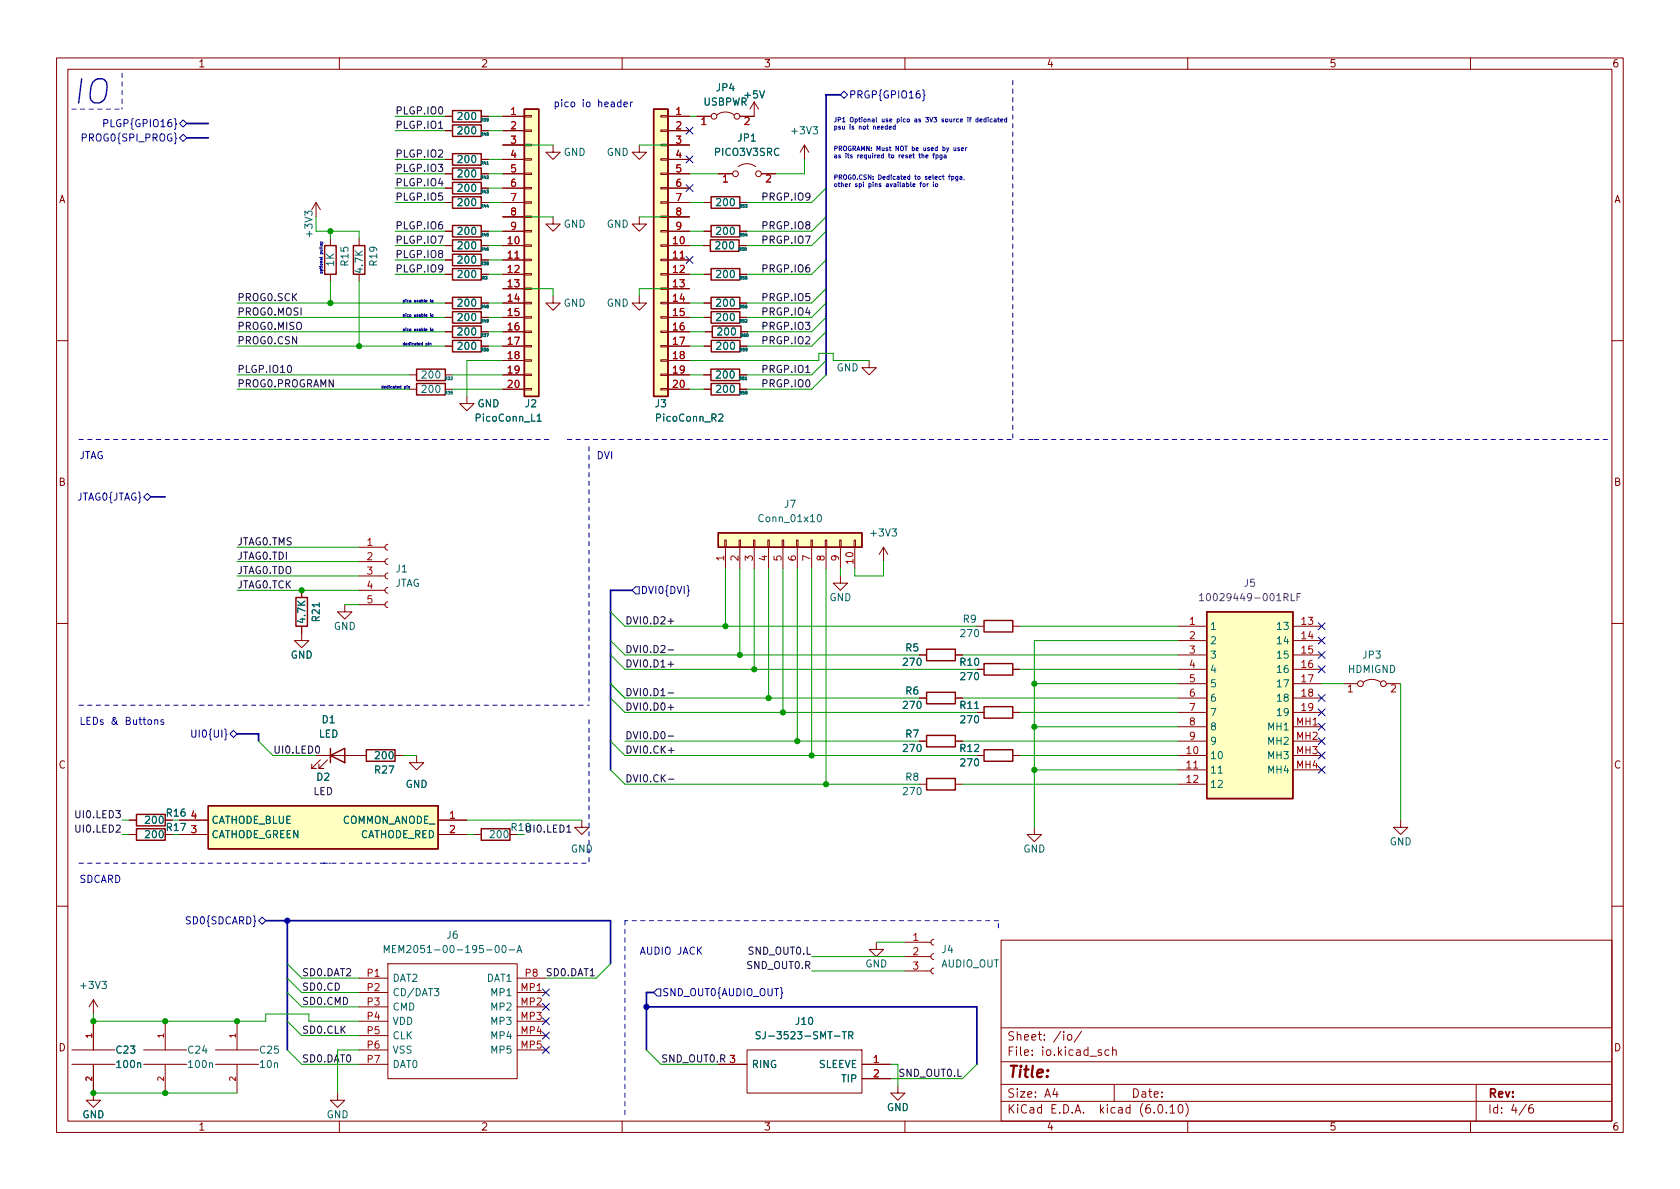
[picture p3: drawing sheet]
<svg xmlns="http://www.w3.org/2000/svg" width="297mm" height="210mm" viewBox="0 0 297 210" stroke-linecap="round" stroke-linejoin="round" font-family="sans-serif">
<g fill="none" stroke="#840000" stroke-width=".18">
<path d="M10 10.2h277v190.1h-277zM12 12.2h273v186.1h-273zM60 10.2v2M110 10.2v2M133.3 18l-.7 1.3M133.3 18v2.6h-2.5M133.3 18l.8 1.3M160 10.2v2M210 10.2v2M260 10.2v2M55.9 35.8l-.8 1.3M55.9 35.8v2.5"/>
<path d="M55.9 35.8l.7 1.3M78.7 35.8h1.3M78.7 23.1h1.3M78.7 20.6h1.3M78.7 28.2h1.3M78.7 30.7h1.3M78.7 33.3h1.3M85.1 35.8h1.3M85.1 23.1h1.3M85.1 20.6h1.3M85.1 28.2h1.3M85.1 30.7h1.3"/>
<path d="M85.1 33.3h1.3M88.9 35.8h3.8M88.9 23.1h3.8M88.9 20.6h3.8M88.9 25.6h3.8M88.9 28.2h3.8M88.9 30.7h3.8M88.9 33.3h3.8M88.9 38.3h3.8M92.7 38.2h1.3v.3h-1.3zM92.7 35.7h1.3v.2h-1.3zM92.7 33.1h1.3v.3h-1.3z"/>
<path d="M92.7 30.6h1.3v.3h-1.3zM92.7 28.1h1.3v.2h-1.3zM92.7 25.5h1.3v.3h-1.3zM92.7 23h1.3v.2h-1.3zM92.7 20.4h1.3v.3h-1.3zM97.8 25.6v1.3h1.3l-1.3 1.3-1.3-1.3h1.3M97.8 38.3v1.3h1.3l-1.3 1.3-1.3-1.3h1.3M113 25.6v1.3h-1.2l1.2 1.3 1.3-1.3h-1.3M113 38.3v1.3h-1.2l1.2 1.3 1.3-1.3h-1.3M116.8 38.2h1.3v.3h-1.3zM116.8 35.7h1.3v.2h-1.3zM116.8 33.1h1.3v.3h-1.3z"/>
<path d="M116.8 30.6h1.3v.3h-1.3zM116.8 28.1h1.3v.2h-1.3zM116.8 25.5h1.3v.3h-1.3zM116.8 23h1.3v.2h-1.3zM116.8 20.4h1.3v.3h-1.3zM118.1 35.8h3.8M118.1 23.1h3.8M118.1 20.6h3.8M118.1 25.6h3.8M118.1 28.2h3.8M118.1 30.7h3.8M118.1 33.3h3.8"/>
<path d="M118.1 38.3h3.8M123.2 20.6h2.5M124.5 35.8h1.2M126.7 20.3a2.54 2.54 0 0 1 3.1 0M127 30.7h2.5M130.6 29.5a2.54 2.54 0 0 1 3 0M130.8 35.8h1.3M134.6 30.7h2.6M142.2 25.6l-.7 1.3M142.2 25.6v2.6M142.2 25.6l.8 1.3M58.4 42.2v1.2"/>
<path d="M58.4 48.5v1.3M63.5 42.2v1.2M63.5 48.5v1.3M78.7 48.5h1.3M78.7 40.9h1.3M78.7 43.4h1.3M78.7 46h1.3M78.7 53.6h1.3M78.7 56.1h1.3M78.7 58.7h1.3M85.1 48.5h1.3M85.1 40.9h1.3"/>
<path d="M85.1 43.4h1.3M85.1 46h1.3M85.1 53.6h1.3M85.1 56.1h1.3M85.1 58.7h1.3M88.9 48.5h3.8M88.9 40.9h3.8M88.9 43.4h3.8M88.9 46h3.8M88.9 51h3.8M88.9 53.6h3.8M88.9 56.1h3.8"/>
<path d="M88.9 58.7h3.8M92.7 58.5h1.3v.3h-1.3zM92.7 56h1.3v.3h-1.3zM92.7 53.5h1.3v.2h-1.3zM92.7 50.9h1.3v.3h-1.3zM92.7 48.4h1.3v.2h-1.3zM92.7 45.8h1.3v.3h-1.3zM92.7 43.3h1.3v.3h-1.3zM92.7 40.8h1.3v.2h-1.3zM97.8 52.3v1.3h1.3l-1.3 1.3-1.3-1.3h1.3M113 52.3v1.3h-1.2l1.2 1.3 1.3-1.3h-1.3M116.8 58.5h1.3v.3h-1.3z"/>
<path d="M116.8 56h1.3v.3h-1.3zM116.8 53.5h1.3v.2h-1.3zM116.8 50.9h1.3v.3h-1.3zM116.8 48.4h1.3v.2h-1.3zM116.8 45.8h1.3v.3h-1.3zM116.8 43.3h1.3v.3h-1.3zM116.8 40.8h1.3v.2h-1.3zM118.1 48.5h3.8M118.1 40.9h3.8M118.1 43.4h3.8M118.1 46h3.8M118.1 51h3.8"/>
<path d="M118.1 53.6h3.8M118.1 56.1h3.8M118.1 58.7h3.8M124.3 43.4h1.3M124.5 48.5h1.2M124.5 40.9h1.2M124.5 53.6h1.2M124.5 56.1h1.2M124.7 58.7h1.2M130.7 43.4h1.2M130.8 48.5h1.3M130.8 40.9h1.3"/>
<path d="M130.8 53.6h1.3M130.8 56.1h1.3M131 58.7h1.3M10 60.2h2M72.4 68.8h1.3M72.4 66.3h1.3M78.7 68.8h1.3M78.7 66.3h1.3M78.7 61.2h1.3M82.5 70.1v1.3h1.3l-1.3 1.2-1.2-1.2h1.2M85.1 61.2h1.3M88.9 68.8h3.8"/>
<path d="M88.9 66.3h3.8M88.9 61.2h3.8M88.9 63.7h3.8M92.7 68.7h1.3v.3h-1.3zM92.7 66.2h1.3v.2h-1.3zM92.7 63.6h1.3v.3h-1.3zM92.7 61.1h1.3v.2h-1.3zM116.8 68.7h1.3v.3h-1.3zM116.8 66.2h1.3v.2h-1.3zM116.8 63.6h1.3v.3h-1.3zM116.8 61.1h1.3v.2h-1.3zM118.1 68.8h3.8"/>
<path d="M118.1 66.3h3.8M118.1 61.2h3.8M118.1 63.7h3.8M124.4 66.3h1.3M124.5 68.8h1.2M124.5 61.2h1.3M130.8 66.3h1.2M130.8 68.8h1.3M130.8 61.2h1.3M153.7 63.7v1.3h-1.3l1.3 1.3 1.2-1.3h-1.2M285 60.2h2M63.5 99.3h4.6"/>
<path d="M63.5 96.8h4.6M68.6 98.8l-.4 .1-.1 .4 .1 .4 .4 .1M68.6 96.3l-.4 .1-.1 .4 .1 .3 .4 .2M128.1 95.5h.3v1.3h-.3zM128.3 96.8v3.8M130.7 95.5h.2v1.3h-.2zM130.8 96.8v3.8M133.2 95.5h.3v1.3h-.3zM133.3 96.8v3.8M135.8 95.5h.2v1.3h-.2zM135.9 96.8v3.8M138.3 95.5h.3v1.3h-.3z"/>
<path d="M138.4 96.8v3.8M140.8 95.5h.3v1.3h-.3zM141 96.8v3.8M143.4 95.5h.2v1.3h-.2zM143.5 96.8v3.8M145.9 95.5h.3v1.3h-.3zM146 96.8v3.8M148.5 95.5h.2v1.3h-.2zM148.6 96.8v3.8M151 95.5h.3v1.3h-.3zM151.1 96.8v3.8M156.2 96.8l-.8 1.2"/>
<path d="M156.2 96.8v2.5M156.2 96.8l.8 1.2M10 110.2h2M53.3 110.7v2.6h-1.2l1.2 1.2 1.3-1.2h-1.3M53.3 104.4v1.3M61 106.9v1.3h-1.3l1.3 1.3 1.2-1.3h-1.2M63.5 106.9h4.6M63.5 104.4h4.6M63.5 101.8h4.6M68.6 106.4l-.4 .2-.1 .3 .1 .4 .4 .1M68.6 103.9l-.4 .1-.1 .4 .1 .3 .4 .2M68.6 101.3l-.4 .2-.1 .3 .1 .4 .4 .2"/>
<path d="M148.6 101.8v1.3h1.3l-1.3 1.3-1.3-1.3h1.3M162.6 115.8h1.2M168.9 115.8h1.3M172.7 110.7h1.3M172.7 118.4h1.3M179.1 110.7h1.2M179.1 118.4h1.2M208.3 110.7h5.1M208.3 113.3h5.1M208.3 115.8h5.1M208.3 118.4h5.1M228.6 110.7h5.1"/>
<path d="M228.6 113.3h5.1M228.6 115.8h5.1M228.6 118.4h5.1M285 110.2h2M55.9 133.6h8.9M56.6 134.4l-1.5 1.5h.8h-.8v-.8M57.9 134.4l-1.5 1.5h.7h-.7v-.8M69.8 133.6h1.3M73.7 133.6v1.3h1.2l-1.2 1.2-1.3-1.2h1.3M162.6 138.7h1.2M162.6 123.4h1.2M162.6 131.1h1.2"/>
<path d="M168.9 138.7h1.3M168.9 123.4h1.3M168.9 131.1h1.3M172.7 133.6h1.3M172.7 126h1.3M179.1 133.6h1.2M179.1 126h1.2M208.3 133.6h5.1M208.3 136.1h5.1M208.3 138.7h5.1M208.3 120.9h5.1M208.3 123.4h5.1"/>
<path d="M208.3 126h5.1M208.3 128.5h5.1M208.3 131.1h5.1M228.6 133.6h5.1M228.6 136.1h5.1M228.6 120.9h5.1M228.6 123.4h5.1M228.6 126h5.1M228.6 128.5h5.1M228.6 131.1h5.1M237.5 120.9h2.5M241 120.6a2.54 2.54 0 0 1 3.1 0"/>
<path d="M245.1 120.9h2.5M22.9 147.6h1.2M22.9 145h1.2M29.2 147.6h1.3M31.7 147.6h5.1M31.7 145h5.1M77.5 147.6h5M77.5 145h5M83.8 147.6h1.3M102.9 145v1.3h1.2l-1.2 1.3-1.3-1.3h1.3M182.9 146.3v1.3h1.2l-1.2 1.2-1.3-1.2h1.3M247.6 145v1.3h1.3l-1.3 1.3-1.2-1.3h1.2"/>
<path d="M10 160.2h2M16.5 176.8l-.8 1.2M16.5 176.8v2.5M16.5 176.8l.8 1.2M63.5 175.5h5.1M63.5 178h5.1M63.5 173h5.1M68.6 170.4h22.8v20.3h-22.8zM91.4 175.5h5.1M91.4 178h5.1M91.4 173h5.1M154.9 166.6v1.3h1.3l-1.3 1.3-1.2-1.3h1.2"/>
<path d="M160 171.7h4.6M160 169.2h4.6M160 166.6h4.6M165.1 171.2l-.4 .1-.1 .4 .1 .4 .4 .1M165.1 168.7l-.4 .1-.1 .4 .1 .3 .4 .2M165.1 166.1l-.4 .2-.1 .3 .1 .4 .4 .1M177 166.3h108v32h-108zM285 160.2h2M12.7 188.2h7.6M12.7 185.7h7.6M16.5 188.2v6.4h1.3l-1.3 1.2-1.3-1.2h1.3M16.5 180.6v5.1"/>
<path d="M25.4 188.2h7.6M25.4 185.7h7.6M29.2 180.6v5.1M29.2 188.2v5.1M38.1 188.2h7.6M38.1 185.7h7.6M41.9 180.6v5.1M41.9 188.2v5.1M59.7 193.3v1.3h1.3l-1.3 1.2-1.3-1.2h1.3M60 198.3v2M63.5 188.2h5.1M63.5 185.7h5.1"/>
<path d="M63.5 180.6h5.1M63.5 183.1h5.1M91.4 185.7h5.1M91.4 180.6h5.1M91.4 183.1h5.1M110 198.3v2M127 188.2h5.1M132.1 185.7h20.3v7.6h-20.3zM152.4 188.2h5.1M152.4 190.7h5.1M158.7 192v1.3h1.3l-1.3 1.3-1.2-1.3h1.2M160 198.3v2"/>
<path d="M177 194.8h108M177 191.8h108M177 187.8h108M177 181.8h108M186.5 192.5l-.4 1h1M186.9 193v1M188.8 183.1l.2-.2 .4 .2 .1 .5-.1 .3h-.4l-.2-.1zM191.2 182.4l-1.3 1.9M194.7 185.7l-.3-.1-.3 .2 .1 .3 .5 .1v.4h-.6M196.1 185.7l-.5-.1-.2 .3v.4l.1 .3h.6M196.7 185.8l.2-.2 .4 .1 .1 .9M196.7 185.1v1.5"/>
<path d="M197 191.8v3M204.9 195.4l.2-.1a.81 .81 0 0 1 .6 .7 .81 .81 0 0 1-.3 .8h-.2a.81 .81 0 0 1-.6-.6 .81 .81 0 0 1 .3-.8zM206.2 196.7v.1M206.9 195.8l.4-.5v1.5M206.9 196.8h.8M208.5 195.4l.1-.1a.81 .81 0 0 1 .6 .7 .81 .81 0 0 1-.3 .8h-.1a.81 .81 0 0 1-.6-.6 .81 .81 0 0 1 .3-.8zM209.6 195.1a1.72 1.72 0 0 1 0 2.3M210 198.3v2M260 198.3v2M261 191.8v6.5M269.9 195.3l-1.3 1.9M271 195.3a.6 .6 0 0 0-.7 .7v.5l.1 .3h.5l.2-.1 .1-.5-.2-.2-.4-.1-.3 .3"/>
<circle cx="126.2" cy="20.6" r=".51"/>
<circle cx="130" cy="30.7" r=".51"/>
<circle cx="130.3" cy="20.6" r=".51"/>
<circle cx="134.1" cy="30.7" r=".51"/>
<circle cx="240.5" cy="120.9" r=".51"/>
<circle cx="244.6" cy="120.9" r=".51"/>
</g>
<g fill="none" stroke="#840000" stroke-width=".25">
<path d="M80 19.6h5.1v2h-5.1zM92.7 19.3h2.5v50.8h-2.5zM115.6 19.3h2.5v50.8h-2.5zM80 22.1h5.1v2h-5.1zM80 39.9h5.1v2h-5.1zM80 34.8h5.1v2h-5.1zM80 27.2h5.1v2h-5.1zM80 32.3h5.1v2h-5.1zM80 29.7h5.1v2h-5.1zM125.7 34.8h5.1v2h-5.1zM125.7 39.9h5.1v2h-5.1zM57.4 43.4h2v5.1h-2z"/>
<path d="M62.5 43.4h2v5.1h-2zM80 47.5h5.1v2h-5.1zM80 52.6h5.1v2h-5.1zM80 45h5.1v2h-5.1zM80 42.4h5.1v2h-5.1zM80 57.7h5.1v2h-5.1zM80 55.1h5.1v2h-5.1zM125.6 42.4h5.1v2h-5.1zM125.7 47.5h5.1v2h-5.1zM125.7 52.6h5.1v2h-5.1zM125.7 55.1h5.1v2h-5.1zM125.9 57.7h5.1v2h-5.1z"/>
<path d="M73.7 67.8h5v2h-5zM73.7 65.3h5v2h-5zM80 60.2h5.1v2h-5.1zM125.7 65.3h5.1v2h-5.1zM125.7 67.8h5.1v2h-5.1zM125.8 60.2h5v2h-5zM127 94.2h25.4v2.6h-25.4zM52.3 105.7h2.1v5h-2.1zM163.8 114.8h5.1v2h-5.1zM174 117.3h5.1v2.1h-5.1zM174 109.7h5.1v2.1h-5.1zM213.4 108.2h15.2v33h-15.2z"/>
<path d="M58.4 133.6l2.6-1.3v2.6zM58.4 132.3v2.6M64.8 132.6h5v2h-5zM163.8 137.7h5.1v2h-5.1zM163.8 122.4h5.1v2.1h-5.1zM163.8 130h5.1v2.1h-5.1zM174 125h5.1v2h-5.1zM174 132.6h5.1v2h-5.1zM24.1 144h5.1v2h-5.1zM24.1 146.6h5.1v2h-5.1zM36.8 142.5h40.7v7.6h-40.7zM85.1 146.6h5.1v2h-5.1z"/>
</g>
<g fill="#ffffc2" stroke="#ffffc2" stroke-width=".18">
<path d="M213.4 108.2h15.2v33h-15.2z"/>
<path d="M36.8 142.5h40.7v7.6h-40.7z"/>
<path d="M115.6 19.3h2.5v50.8h-2.5z"/>
<path d="M92.7 19.3h2.5v50.8h-2.5z"/>
<path d="M127 94.2h25.4v2.6h-25.4z"/>
</g>
<g fill="none" stroke="#006464" stroke-width=".18">
<path d="M95 73.6l.3-.4v1.3M95 74.5h.7M127.1 73.3l.5-.1 .2 .4-.8 .9h.8M144.6 91.1l.2-.1a.68 .68 0 0 1 .5 .6 .68 .68 0 0 1-.5 .7l-.2-.2-.1-.3zM215.4 136.7h.7M67.9 168.5v-1.3l.5 .9 .4-.9v1.3M69.4 167.8h.4M70 167.2h-.6v1.3h.6M76.8 174.8h.8l-.4 .5 .3 .1v.6l-.2 .1-.5-.1M90 168h1M91.4 168.5l.4-1.3 .5 1.3M91.5 168.1h.6"/>
<path d="M134.4 182.5l-.5-.1-.2 .2v.3l.6 .3 .1 .3-.2 .2-.5-.1M150.1 183.1l.6-.1 .1-.1-.1-.3-.6-.2v1.3M150.4 183.1l.4 .6"/>
</g>
<path d="M212.1 105.3l.4-.3v1.2M212.1 106.2h.7M228.3 105v1.2h.6M229.3 105.6h.4M229.9 105h-.6v1.2" fill="none" stroke="#840084" stroke-width=".18"/>
<g fill="none" stroke="#000084" stroke-width=".18">
<path d="M148.6 16.8l.6-.7 .7 .7-.7 .6zM163.1 15.9l.3 .2v.6l.2 .1-.2 .2v.6l-.3 .2M18.4 21.8l.6-.1 .1-.1-.1-.3-.6-.2v1.3M31.7 21.8l.7-.6 .6 .6-.6 .7zM31.7 24.4l.7-.7 .6 .7-.6 .6zM121.3 22.5l1.2 1.2M121.3 27.6l1.2 1.2M121.3 32.7l1.2 1.2M122.5 22.5l-1.2 1.2M122.5 27.6l-1.2 1.2M122.5 32.7l-1.2 1.2M121.3 45.4l1.2 1.2"/>
<path d="M122.5 45.4l-1.2 1.2M26 87.2l.7 .7-.7 .6-.6-.6zM112.4 103.8h.6v1.2h-.6l-.6-.6zM121.5 103.5l.2 .2v.6l.2 .2-.2 .2v.6l-.2 .1M233.1 110.1l1.2 1.2M233.1 117.7l1.2 1.3M233.1 112.7l1.2 1.2M233.1 115.2l1.2 1.2M234.3 110.1l-1.2 1.2M234.3 117.7l-1.2 1.3M234.3 112.7l-1.2 1.2M234.3 115.2l-1.2 1.2"/>
<path d="M33.9 129.1v1l.2 .3 .4-.1 .1-.2v-1M40.6 129.8l.7-.6 .6 .6-.6 .6zM233.1 122.8l1.2 1.2M233.1 127.9l1.2 1.2M233.1 135.5l1.2 1.2M233.1 125.4l1.2 1.2M233.1 133l1.2 1.2M233.1 130.4l1.2 1.3M234.3 122.8l-1.2 1.2M234.3 127.9l-1.2 1.2M234.3 135.5l-1.2 1.2M234.3 125.4l-1.2 1.2"/>
<path d="M234.3 133l-1.2 1.2M234.3 130.4l-1.2 1.3M45.7 162.8l.7-.6 .6 .6-.6 .6zM95.9 174.9l1.2 1.2M95.9 177.4l1.2 1.3M95.9 180l1.2 1.2M97.1 174.9l-1.2 1.2M97.1 177.4l-1.2 1.3M97.1 180l-1.2 1.2M116.2 174.9h.6v1.2h-.6l-.6-.6zM95.9 185.1l1.2 1.2M95.9 182.5l1.2 1.2"/>
<path d="M97.1 185.1l-1.2 1.2M97.1 182.5l-1.2 1.2"/>
</g>
<path d="M77.5 22.7h.8M51 64.7l.1-.1a.68 .68 0 0 1 .5 .6 .68 .68 0 0 1-.5 .7 .84 .84 0 0 1-.1-1.2zM118.1 109.8h1M118.1 114.9h1M118.1 117.5h1M55.9 132l.2-.1a.68 .68 0 0 1 .4 .7 .68 .68 0 0 1-.4 .6l-.2-.1-.1-.4zM118.1 122.5h1M118.1 125.1h1M118.1 130.2h1M118.2 137.8h1M118.2 132.7h1M100.2 147.2h.8" fill="none" stroke="#0f0f0f" stroke-width=".18"/>
<g fill="none" stroke="#0000c2" stroke-width=".18">
<path d="M109.8 18.1l-.4-.1-.2 .3 .1 .5h.5M109.8 17.6v1.3M110.3 18.5l.6-.2v-.2l-.4-.1-.2 .2 .1 .6h.5M111.5 18v.9M111.8 18l-.3 .3M156.9 22.4l-.2-.1-.2 .2 .1 .3h.3M156.9 22.1v.8M157.2 22.6l.4-.1v-.1h-.4l.1 .4h.3M158.3 22.4l-.2-.1-.2 .2 .1 .3h.3M158.3 22.1v.8M161.4 32.7h.4v-.2l-.4 .1 .1 .4h.3M162.6 32.5h.3"/>
<path d="M162.9 32.2l-.2 .1v.7M163 27.5l.3-.1 .1 .5M163.2 32.6h.3v.4l-.3-.1zM163.7 27.7l.4-.1-.1-.2-.3 .1v.4h.3M163.9 32.5v.5M164.2 32.5l-.3 .1M164.9 27.4h.3M165 32.5v.5M165.2 27.1l-.2 .1v.7M165.4 32.6h.4l-.1 .4-.3-.1zM165.5 27.4h.2l.2 .1-.1 .4h-.3M165.5 27.4v.8"/>
<path d="M166.6 27.4v.6l-.2 .2h-.2M166.6 27.4h-.3l-.1 .1 .1 .4h.3M166.9 27.4h.3l.1 .5M167.3 27.6l-.4 .1 .1 .2h.3M167.7 31.2h.3M168 30.9l-.2 .1v.7M168.3 31.7l.3-.1v-.4h-.3v.8M168.7 26.1v.5h.3M169 26.1v.5M169.3 31.7l-.3-.1v-.4h.3v.6l-.1 .2h-.2M169.6 26.1l-.3 .1 .3 .2v.2h-.3M169.7 31.2h.3l.1 .5"/>
<path d="M170 26.4l.4-.1-.1-.2-.3 .1v.4h.3M170.1 31.4l-.4 .1 .1 .2h.3M170.5 31.7l-.1 .1M170.7 26.1v.5M170.9 26.1l-.2 .2M172.9 21.1l-.2-.1-.2 .2 .1 .3h.3M172.9 20.8v.8M173.3 21.3l.3-.1v-.1h-.3v.4h.3M174.3 21.1l-.2-.1-.2 .2 .1 .3h.3M174.3 20.8v.8M174.7 20.8h.1M174.7 21v.6"/>
<path d="M175.4 21.1l-.2-.1-.1 .2v.3h.3M175.8 21.1h.3v.5M176.1 21.2l-.4 .2 .2 .2 .2-.1M176.4 21h.3M176.5 20.8v.6l.2 .2M176.9 21.3l.4-.1v-.1h-.4l.1 .4h.3M178 21.1l-.2-.1-.2 .2 .1 .3h.3M178 20.8v.8M56.7 43.2h.3M56.9 43.2l.1 .2-.3 .1M57 43l-.1-.2h-.2v.2h.5M57 43.6l-.5 .1"/>
<path d="M76.1 52.9v.1M76.1 58v.1M76.1 55.5h.1M76.1 53.1v.3M76.1 55.6v.4M76.1 58.2v.3M76.3 53.1h.3l-.1 .3h-.2zM76.3 58.2h.3l-.1 .3h-.2zM76.3 55.7h.3l-.1 .2h-.2zM71.5 68.4h.2v.2h-.2M72 68.2h.1M72 68.3v.4"/>
<path d="M72.2 68.4h.2v.3M72.2 68.3v.4M75.3 60.7l.3 .1-.1 .2h-.2M75.8 60.5v.1M75.8 60.7v.3M76 60.8l.2-.1v.3M76 60.7v.3M27.4 127.4l.1-.1h.3l.1 .8M27.4 127.3v.8M28.9 127.3h-.3l-.2 .1 .1 .2 .4 .1v.3h-.5"/>
</g>
<g fill="none" stroke="#0000c2" stroke-width=".18" stroke-dasharray=".8 .8">
<path d="M12.7 19.3h8.9M21.6 12.9v6.4M179.1 14.2v63.5M14 77.7h83.8M100.3 77.7h78.8M104.1 79v45.7M180.3 77.7h2.6M182.9 77.7h101.6M14 124.7h90.1M104.1 127.2v25.4M14 152.6h44.4M57.1 152.6h47"/>
<path d="M110.5 162.8v34.3M176.5 164.1v-1.3M176.5 162.8h-66"/>
</g>
<path d="M148.6 16.8h-2.6v49.5M33 24.4h3.8M33 21.8h3.8M26.7 87.9h2.5M111.8 104.4h-3.9v31.7M41.9 129.8h3.8v1.3M47 162.8h60.9v7.6M50.8 162.8v22.9M114.3 178h58.4v10.2M115.6 175.5h-1.3v10.2" fill="none" stroke="#000084" stroke-width=".3"/>
<g fill="none" stroke="#009600" stroke-width=".18">
<path d="M69.8 20.6h8.9M69.8 33.3h8.9M69.8 23.1h8.9M69.8 35.8h8.9M69.8 28.2h8.9M69.8 30.7h8.9M86.4 20.6h2.5M86.4 33.3h2.5M86.4 23.1h2.5M86.4 35.8h2.5M86.4 28.2h2.5M86.4 30.7h2.5"/>
<path d="M88.9 25.6h8.9M88.9 38.3h8.9M113 25.6h8.9M113 38.3h8.9M121.9 20.6h1.3M121.9 35.8h2.6M121.9 30.7h5.1M142.2 28.2v2.5h-5M146 33.3l-2.5 2.5h-11.4M146 38.3l-2.5 2.6h-11.4M41.9 56.1h36.8M41.9 58.7h36.8"/>
<path d="M41.9 53.6h36.8M55.9 40.9h7.6v1.3M58.4 40.9v1.3M58.4 49.8v3.8M63.5 49.8v11.4M69.8 48.5h8.9M69.8 43.4h8.9M69.8 46h8.9M69.8 40.9h8.9M86.4 56.1h2.5M86.4 58.7h2.5M86.4 53.6h2.5"/>
<path d="M86.4 48.5h2.5M86.4 43.4h2.5M86.4 46h2.5M86.4 40.9h2.5M88.9 51h8.9v1.3M121.9 56.1h2.6M121.9 58.7h2.8M121.9 53.6h2.6M121.9 48.5h2.6M121.9 43.4h2.4M121.9 40.9h2.6M121.9 51h-8.9v1.3"/>
<path d="M146 53.6l-2.5 2.5h-11.4M146 56.1l-2.5 2.6h-11.2M146 58.7l-2.5 2.5h-11.4M146 51l-2.5 2.6h-11.4M146 46l-2.5 2.5h-11.4M146 40.9l-2.5 2.5h-11.6M41.9 68.8h30.5M41.9 66.3h30.5M41.9 61.2h36.8M80 68.8h8.9M80 66.3h8.9M86.4 61.2h2.5"/>
<path d="M88.9 63.7h-6.4v6.4M121.9 68.8h2.6M121.9 66.3h2.5M121.9 61.2h2.6M121.9 63.7h22.9v-1.2h2.5v1.2h6.4M146 66.3l-2.5 2.5h-11.4M146 63.7l-2.5 2.6h-11.5M41.9 96.8h21.6M41.9 99.3h21.6M156.2 99.3v2.5h-5.1v-1.2M41.9 101.8h21.6M41.9 104.4h21.6"/>
<path d="M61 106.9h2.5M107.9 108.2l2.6 2.5h62.2M107.9 113.3l2.6 2.5h52.1M107.9 115.8l2.6 2.6h62.2M128.3 100.6v10.1M130.8 100.6v15.2M133.3 100.6v17.8M135.9 100.6v22.8M138.4 100.6v25.4M141 100.6v30.5M143.5 100.6v33M146 100.6v38.1"/>
<path d="M148.6 100.6v1.2M170.2 115.8h38.1M180.3 110.7h28M180.3 118.4h28M208.3 113.3h-25.4v33M45.7 131.1l2.6 2.5h7.6M71.1 133.6h2.6M107.9 123.4l2.6 2.6h62.2M107.9 136.1l2.6 2.6h52.1M107.9 120.9l2.6 2.5h52.1M107.9 131.1l2.6 2.5h62.2M110.5 131.1h52.1"/>
<path d="M170.2 131.1h38.1M170.2 138.7h38.1M170.2 123.4h38.1M180.3 126h28M180.3 133.6h28M182.9 120.9h25.4M182.9 128.5h25.4M182.9 136.1h25.4M233.7 120.9h3.8M247.6 120.9v24.1M21.6 145h1.3M21.6 147.6h1.3"/>
<path d="M30.5 147.6h1.2M82.5 145h20.4M82.5 147.6h1.3M16.5 179.3v1.3h30.5v-1.3h7.6v1.3h8.9M50.8 170.4l2.5 2.6h10.2M50.8 173l2.5 2.5h10.2M50.8 175.5l2.5 2.5h10.2M107.9 170.4l-2.5 2.6h-8.9M143.5 169.2h16.5M143.5 171.7h16.5M154.9 166.6h5.1M16.5 193.3h25.4"/>
<path d="M50.8 185.7l2.5 2.5h10.2M50.8 180.6l2.5 2.5h10.2M63.5 185.7h-3.8v7.6M114.3 185.7l2.5 2.5h10.2M157.5 188.2h1.2v3.8M172.7 188.2l-2.5 2.5h-12.7"/>
</g>
<g fill="#009600" stroke="#009600" stroke-width=".18">
<circle cx="182.9" cy="120.9" r=".46"/>
<circle cx="182.9" cy="136.1" r=".46"/>
<circle cx="182.9" cy="128.5" r=".46"/>
<circle cx="135.9" cy="123.4" r=".46"/>
<circle cx="130.8" cy="115.8" r=".46"/>
<circle cx="133.3" cy="118.4" r=".46"/>
<circle cx="128.3" cy="110.7" r=".46"/>
<circle cx="138.4" cy="126" r=".46"/>
<circle cx="143.5" cy="133.6" r=".46"/>
<circle cx="146" cy="138.7" r=".46"/>
<circle cx="16.5" cy="193.3" r=".46"/>
<circle cx="29.2" cy="193.3" r=".46"/>
<circle cx="41.9" cy="180.6" r=".46"/>
<circle cx="29.2" cy="180.6" r=".46"/>
<circle cx="16.5" cy="180.6" r=".46"/>
<circle cx="141" cy="131.1" r=".46"/>
<circle cx="63.5" cy="61.2" r=".46"/>
<circle cx="58.4" cy="53.6" r=".46"/>
<circle cx="58.4" cy="40.9" r=".46"/>
<circle cx="53.3" cy="104.4" r=".46"/>
</g>
<g fill="#000084" stroke="#000084" stroke-width=".18">
<circle cx="114.3" cy="178" r=".46"/>
<circle cx="50.8" cy="162.8" r=".46"/>
</g>
<text font-size="5.9" fill="#0000c2" x="12.7" y="18.4">IO</text>
<text font-size="2.8" fill="#840000" x="178" y="190.6">Title:</text>
<g font-size="2.1" fill="#840000">
<text x="178" y="184">Sheet: /io/</text>
<text x="178" y="186.7">File: io.kicad_sch</text>
<text x="178" y="196.9">KiCad E.D.A. kicad (6.0.10)</text>
<text x="178" y="194.1">Size: A4</text>
<text x="200" y="194.1">Date:</text>
<text x="263" y="194.1">Rev:</text>
<text x="263" y="196.9">Id: 4/6</text>
</g>
<g font-size="1.8" fill="#840000">
<text x="35" y="11.9">1</text>
<text x="85" y="11.9">2</text>
<text x="135" y="11.9">3</text>
<text x="185" y="11.9">4</text>
<text x="235" y="11.9">5</text>
<text x="285" y="11.9">6</text>
<text x="10.3" y="35.9">A</text>
<text x="285.3" y="35.9">A</text>
<text x="10.3" y="85.9">B</text>
<text x="285.3" y="85.9">B</text>
<text x="10.3" y="135.9">C</text>
<text x="285.3" y="135.9">C</text>
<text x="29.5" y="144.4">R16</text>
<text x="10.3" y="185.9">D</text>
<text x="285.3" y="185.9">D</text>
<text x="35" y="199.9">1</text>
<text x="85" y="199.9">2</text>
<text x="135" y="199.9">3</text>
<text x="185" y="199.9">4</text>
<text x="235" y="199.9">5</text>
<text x="285" y="199.9">6</text>
</g>
<g font-size="1.8" fill="#006464">
<text x="126.7" y="16.1">JP4</text>
<text x="131.8" y="17.4">+5V</text>
<text x="81.1" y="23.7">200</text>
<text x="81.1" y="21.2">200</text>
<text x="124.3" y="18.7">USBPWR</text>
<text x="140.2" y="23.7">+3V3</text>
<text x="81.1" y="28.8">200</text>
<text x="99.6" y="27.6">GND</text>
<text x="107.3" y="27.6">GND</text>
<text x="126.5" y="27.6">PICO3V3SRC</text>
<text x="130.5" y="25">JP1</text>
<text x="81.1" y="33.9">200</text>
<text x="81.1" y="31.4">200</text>
<text x="81.1" y="41.5">200</text>
<text x="81.1" y="36.4">200</text>
<text x="99.6" y="40.3">GND</text>
<text x="107.3" y="40.3">GND</text>
<text x="126.8" y="36.4">200</text>
<text x="126.8" y="41.5">200</text>
<text x="59.1" y="47" transform="rotate(-90 59.1 47)">1K</text>
<text x="61.6" y="46.9" transform="rotate(-90 61.6 46.9)">R15</text>
<text x="66.7" y="46.9" transform="rotate(-90 66.7 46.9)">R19</text>
<text x="81.1" y="46.6">200</text>
<text x="81.1" y="44.1">200</text>
<text x="126.7" y="44.1">200</text>
<text x="64.1" y="48.1" transform="rotate(-90 64.1 48.1)">4.7K</text>
<text x="81.1" y="49.1">200</text>
<text x="126.8" y="49.1">200</text>
<text x="81.1" y="54.2">200</text>
<text x="81.1" y="59.3">200</text>
<text x="81.1" y="56.8">200</text>
<text x="99.6" y="54.2">GND</text>
<text x="107.3" y="54.2">GND</text>
<text x="126.8" y="54.2">200</text>
<text x="126.8" y="56.8">200</text>
<text x="127" y="59.3">200</text>
<text x="81.1" y="61.8">200</text>
<text x="126.8" y="61.8">200</text>
<text x="147.9" y="65.7">GND</text>
<text x="74.7" y="69.5">200</text>
<text x="74.7" y="66.9">200</text>
<text x="126.8" y="66.9">200</text>
<text x="126.8" y="69.5">200</text>
<text x="84.3" y="74.5">PicoConn_L1</text>
<text x="84.4" y="72">GND</text>
<text x="92.9" y="72">J2</text>
<text x="115.9" y="72">J3</text>
<text x="116.2" y="74.5">PicoConn_R2</text>
<text x="138.7" y="89.8">J7</text>
<text x="134.5" y="92.3">Conn_01x10</text>
<text x="154.1" y="94.9">+3V3</text>
<text x="70" y="101.2">J1</text>
<text x="69.7" y="103.8">JTAG</text>
<text x="146.6" y="106.3">GND</text>
<text x="54" y="110.1" transform="rotate(-90 54 110.1)">4.7K</text>
<text x="56.5" y="109.8" transform="rotate(-90 56.5 109.8)">R21</text>
<text x="59" y="111.4">GND</text>
<text x="170" y="112.6">270</text>
<text x="170.3" y="110.1">R9</text>
<text x="213.9" y="111.4">1</text>
<text x="213.9" y="113.9">2</text>
<text x="226.1" y="111.4">13</text>
<text x="226.1" y="113.9">14</text>
<text x="51.4" y="116.5">GND</text>
<text x="159.8" y="117.7">270</text>
<text x="160.2" y="115.2">R5</text>
<text x="169.8" y="117.7">R10</text>
<text x="213.9" y="116.5">3</text>
<text x="213.9" y="119">4</text>
<text x="226.1" y="116.5">15</text>
<text x="226.1" y="119">16</text>
<text x="238.3" y="119">HDMIGND</text>
<text x="241" y="116.5">JP3</text>
<text x="159.8" y="125.3">270</text>
<text x="160.2" y="122.8">R6</text>
<text x="169.8" y="125.3">R11</text>
<text x="170" y="120.3">270</text>
<text x="213.9" y="121.5">5</text>
<text x="213.9" y="124.1">6</text>
<text x="226.1" y="121.5">17</text>
<text x="226.1" y="124.1">18</text>
<text x="56.3" y="130.4">LED</text>
<text x="57" y="127.9">D1</text>
<text x="160.2" y="130.4">R7</text>
<text x="170" y="127.9">270</text>
<text x="213.9" y="126.6">7</text>
<text x="213.9" y="129.2">8</text>
<text x="213.9" y="131.7">9</text>
<text x="224.4" y="129.2">MH1</text>
<text x="224.4" y="131.7">MH2</text>
<text x="226.1" y="126.6">19</text>
<text x="66.3" y="136.8">R27</text>
<text x="66.5" y="134.2">200</text>
<text x="159.8" y="133">270</text>
<text x="169.8" y="133">R12</text>
<text x="170" y="135.5">270</text>
<text x="213.9" y="134.2">10</text>
<text x="213.9" y="136.8">11</text>
<text x="224.4" y="134.2">MH3</text>
<text x="224.4" y="136.8">MH4</text>
<text x="56" y="138">D2</text>
<text x="71.7" y="139.3">GND</text>
<text x="159.8" y="140.6">270</text>
<text x="160.2" y="138">R8</text>
<text x="213.9" y="139.3">12</text>
<text x="25.8" y="145.7">200</text>
<text x="25.8" y="148.2">200</text>
<text x="29.5" y="146.9">R17</text>
<text x="37.3" y="148.2">CATHODE_GREEN</text>
<text x="37.3" y="145.7">CATHODE_BLUE</text>
<text x="60.4" y="145.7">COMMON_ANODE_</text>
<text x="63.5" y="148.2">CATHODE_RED</text>
<text x="86.8" y="148.2">200</text>
<text x="245.7" y="149.5">GND</text>
<text x="100.9" y="150.7">GND</text>
<text x="180.9" y="150.7">GND</text>
<text x="79" y="166">J6</text>
<text x="69.3" y="173.6">DAT2</text>
<text x="70.7" y="168.5">MEM2051-00-195-00-A</text>
<text x="86.1" y="173.6">DAT1</text>
<text x="153" y="171.1">GND</text>
<text x="166.4" y="171.1">AUDIO_OUT</text>
<text x="166.6" y="168.5">J4</text>
<text x="14.4" y="174.9">+3V3</text>
<text x="69.3" y="176.1">CD/DAT3</text>
<text x="69.3" y="178.7">CMD</text>
<text x="87" y="176.1">MP1</text>
<text x="87" y="178.7">MP2</text>
<text x="69.3" y="181.2">VDD</text>
<text x="69.3" y="183.8">CLK</text>
<text x="87" y="181.2">MP3</text>
<text x="87" y="183.8">MP4</text>
<text x="135.3" y="183.8">SJ-3523-SMT-TR</text>
<text x="140.8" y="181.2">J10</text>
<text x="20.6" y="186.3">C23</text>
<text x="20.8" y="188.8">100n</text>
<text x="33.3" y="186.3">C24</text>
<text x="33.5" y="188.8">100n</text>
<text x="46" y="186.3">C25</text>
<text x="46.1" y="188.8">10n</text>
<text x="69.3" y="186.3">VSS</text>
<text x="69.3" y="188.8">DAT0</text>
<text x="87" y="186.3">MP5</text>
<text x="132.8" y="188.8">RING</text>
<text x="144.7" y="188.8">SLEEVE</text>
<text x="148.9" y="191.4">TIP</text>
<text x="14.5" y="197.7">GND</text>
<text x="57.7" y="197.7">GND</text>
<text x="156.8" y="196.5">GND</text>
</g>
<g font-size="1.8" fill="#000084">
<text x="150.1" y="17.4">PRGP{GPIO16}</text>
<text x="19" y="22.5">PLGP{GPIO16}</text>
<text x="14.9" y="25">PROG0{SPI_PROG}</text>
<text x="13.4" y="88.5">JTAG0{JTAG}</text>
<text x="113.2" y="105">DVI0{DVI}</text>
<text x="34.6" y="130.4">UI0{UI}</text>
<text x="33.1" y="163.4">SD0{SDCARD}</text>
<text x="117" y="176.1">SND_OUT0{AUDIO_OUT}</text>
</g>
<g font-size="1.8" fill="#0f0f0f">
<text x="69.8" y="22.8">PLGP.IO1</text>
<text x="69.8" y="20.2">PLGP.IO0</text>
<text x="69.8" y="27.8">PLGP.IO2</text>
<text x="69.8" y="30.4">PLGP.IO3</text>
<text x="69.8" y="32.9">PLGP.IO4</text>
<text x="69.8" y="35.5">PLGP.IO5</text>
<text x="135.2" y="35.5">PRGP.IO9</text>
<text x="69.8" y="40.5">PLGP.IO6</text>
<text x="135.2" y="40.5">PRGP.IO8</text>
<text x="69.8" y="43.1">PLGP.IO7</text>
<text x="69.8" y="45.6">PLGP.IO8</text>
<text x="135.2" y="43.1">PRGP.IO7</text>
<text x="41.9" y="53.2">PROG0.SCK</text>
<text x="69.8" y="48.2">PLGP.IO9</text>
<text x="135.2" y="48.2">PRGP.IO6</text>
<text x="135.2" y="53.2">PRGP.IO5</text>
<text x="41.9" y="58.3">PROG0.MISO</text>
<text x="41.9" y="55.8">PROG0.MOSI</text>
<text x="135.2" y="58.3">PRGP.IO3</text>
<text x="135.2" y="55.8">PRGP.IO4</text>
<text x="41.9" y="65.9">PLGP.IO10</text>
<text x="41.9" y="60.9">PROG0.CSN</text>
<text x="135.2" y="65.9">PRGP.IO1</text>
<text x="135.2" y="60.9">PRGP.IO2</text>
<text x="41.9" y="68.5">PROG0.PROGRAMN</text>
<text x="135.2" y="68.5">PRGP.IO0</text>
<text x="41.9" y="99">JTAG0.TDI</text>
<text x="41.9" y="101.5">JTAG0.TDO</text>
<text x="41.9" y="96.4">JTAG0.TMS</text>
<text x="41.9" y="104">JTAG0.TCK</text>
<text x="110.5" y="110.4">DVI0.D2+</text>
<text x="110.5" y="115.5">DVI0.D2-</text>
<text x="110.5" y="118">DVI0.D1+</text>
<text x="110.5" y="123.1">DVI0.D1-</text>
<text x="110.5" y="125.6">DVI0.D0+</text>
<text x="110.5" y="130.7">DVI0.D0-</text>
<text x="48.3" y="133.2">UI0.LED0</text>
<text x="110.5" y="133.2">DVI0.CK+</text>
<text x="110.5" y="138.3">DVI0.CK-</text>
<text x="13.8" y="147.2">UI0.LED2</text>
<text x="13.8" y="144.7">UI0.LED3</text>
<text x="92.7" y="147.2">UI0.LED1</text>
<text x="53.3" y="172.6">SD0.DAT2</text>
<text x="96.9" y="172.6">SD0.DAT1</text>
<text x="132.3" y="171.3">SND_OUT0.R</text>
<text x="132.5" y="168.8">SND_OUT0.L</text>
<text x="53.3" y="175.2">SD0.CD</text>
<text x="53.3" y="177.7">SD0.CMD</text>
<text x="53.3" y="182.8">SD0.CLK</text>
<text x="53.3" y="187.9">SD0.DAT0</text>
<text x="116.8" y="187.9">SND_OUT0.R 3</text>
<text x="159.2" y="190.4">SND_OUT0.L</text>
</g>
<g font-size="1.8" fill="#a90000">
<text x="90.3" y="20.3">1</text>
<text x="90.3" y="22.9">2</text>
<text x="119.5" y="20.3">1</text>
<text x="119.5" y="22.9">2</text>
<text x="124" y="22.1">1</text>
<text x="131.6" y="22.1">2</text>
<text x="90.3" y="25.4">3</text>
<text x="90.3" y="27.9">4</text>
<text x="119.5" y="25.4">3</text>
<text x="119.5" y="27.9">4</text>
<text x="90.3" y="30.5">5</text>
<text x="90.3" y="33">6</text>
<text x="90.3" y="35.6">7</text>
<text x="119.5" y="30.5">5</text>
<text x="119.5" y="33">6</text>
<text x="119.5" y="35.6">7</text>
<text x="127.8" y="32.3">1</text>
<text x="135.4" y="32.3">2</text>
<text x="90.3" y="38.1">8</text>
<text x="90.3" y="40.6">9</text>
<text x="119.5" y="38.1">8</text>
<text x="119.5" y="40.6">9</text>
<text x="89.8" y="43.2">10</text>
<text x="89.8" y="45.7">11</text>
<text x="119" y="43.2">10</text>
<text x="119" y="45.7">11</text>
<text x="89.8" y="48.3">12</text>
<text x="89.8" y="50.8">13</text>
<text x="89.8" y="53.3">14</text>
<text x="119" y="48.3">12</text>
<text x="119" y="50.8">13</text>
<text x="119" y="53.3">14</text>
<text x="89.8" y="55.9">15</text>
<text x="89.8" y="58.4">16</text>
<text x="119" y="55.9">15</text>
<text x="119" y="58.4">16</text>
<text x="89.8" y="61">17</text>
<text x="89.8" y="63.5">18</text>
<text x="119" y="61">17</text>
<text x="119" y="63.5">18</text>
<text x="89.8" y="66">19</text>
<text x="89.8" y="68.6">20</text>
<text x="119" y="66">19</text>
<text x="119" y="68.6">20</text>
<text x="64.9" y="96.5">1</text>
<text x="64.9" y="99.1">2</text>
<text x="64.9" y="101.6">3</text>
<text x="128" y="99.2" transform="rotate(-90 128 99.2)">1</text>
<text x="130.6" y="99.2" transform="rotate(-90 130.6 99.2)">2</text>
<text x="133.1" y="99.2" transform="rotate(-90 133.1 99.2)">3</text>
<text x="135.6" y="99.2" transform="rotate(-90 135.6 99.2)">4</text>
<text x="138.2" y="99.2" transform="rotate(-90 138.2 99.2)">5</text>
<text x="140.7" y="99.2" transform="rotate(-90 140.7 99.2)">6</text>
<text x="143.3" y="99.2" transform="rotate(-90 143.3 99.2)">7</text>
<text x="145.8" y="99.2" transform="rotate(-90 145.8 99.2)">8</text>
<text x="148.3" y="99.2" transform="rotate(-90 148.3 99.2)">9</text>
<text x="150.9" y="99.7" transform="rotate(-90 150.9 99.7)">10</text>
<text x="64.9" y="104.1">4</text>
<text x="64.9" y="106.7">5</text>
<text x="210.3" y="110.5">1</text>
<text x="210.3" y="113">2</text>
<text x="230.2" y="110.5">13</text>
<text x="230.2" y="113">14</text>
<text x="210.3" y="115.6">3</text>
<text x="210.3" y="118.1">4</text>
<text x="230.2" y="115.6">15</text>
<text x="230.2" y="118.1">16</text>
<text x="210.3" y="120.6">5</text>
<text x="210.3" y="123.2">6</text>
<text x="210.3" y="125.7">7</text>
<text x="230.2" y="120.6">17</text>
<text x="230.2" y="123.2">18</text>
<text x="230.2" y="125.7">19</text>
<text x="238.3" y="122.4">1</text>
<text x="245.9" y="122.4">2</text>
<text x="210.3" y="128.3">8</text>
<text x="210.3" y="130.8">9</text>
<text x="229.3" y="128.3">MH1</text>
<text x="229.3" y="130.8">MH2</text>
<text x="209.8" y="133.3">10</text>
<text x="209.8" y="135.9">11</text>
<text x="229.3" y="133.3">MH3</text>
<text x="229.3" y="135.9">MH4</text>
<text x="209.8" y="138.4">12</text>
<text x="33.8" y="147.3">3</text>
<text x="33.8" y="144.8">4</text>
<text x="79.5" y="144.8">1</text>
<text x="79.5" y="147.3">2</text>
<text x="161.4" y="166.4">1</text>
<text x="65" y="172.7">P1</text>
<text x="92.9" y="172.7">P8</text>
<text x="161.4" y="168.9">2</text>
<text x="161.4" y="171.4">3</text>
<text x="65" y="175.3">P2</text>
<text x="65" y="177.8">P3</text>
<text x="92.2" y="175.3">MP1</text>
<text x="92.2" y="177.8">MP2</text>
<text x="65" y="180.3">P4</text>
<text x="65" y="182.9">P5</text>
<text x="65" y="185.4">P6</text>
<text x="92.2" y="180.3">MP3</text>
<text x="92.2" y="182.9">MP4</text>
<text x="92.2" y="185.4">MP5</text>
<text x="65" y="188">P7</text>
<text x="129" y="188">3</text>
<text x="154.4" y="188">1</text>
<text x="154.4" y="190.5">2</text>
</g>
<g font-size="1.8" fill="#0000c2">
<text x="97.8" y="18.9">pico io header</text>
<text x="14" y="81.2">JTAG</text>
<text x="105.4" y="81.2">DVI</text>
<text x="14" y="128.2">LEDs &amp; Buttons</text>
<text x="14" y="156.1">SDCARD</text>
<text x="113" y="168.8">AUDIO JACK</text>
</g>
<g font-size="1.8" fill="#009600">
<text x="55.2" y="41.7" transform="rotate(-90 55.2 41.7)">+3V3</text>
<text x="90.5" y="146.9">R18</text>
</g>
<g font-size="1.8" fill="#840084">
<text x="213.6" y="106.3">10029449-001RLF</text>
<text x="220" y="103.8">J5</text>
<text x="55.4" y="140.6">LED</text>
</g>
<g font-size="1.4" fill="#a90000">
<text x="16.3" y="183.5" transform="rotate(-90 16.3 183.5)">1</text>
<text x="29" y="183.5" transform="rotate(-90 29 183.5)">1</text>
<text x="41.7" y="183.5" transform="rotate(-90 41.7 183.5)">1</text>
<text x="16.3" y="191.1" transform="rotate(-90 16.3 191.1)">2</text>
<text x="29" y="191.1" transform="rotate(-90 29 191.1)">2</text>
<text x="41.7" y="191.1" transform="rotate(-90 41.7 191.1)">2</text>
</g>
<g font-size="1.1" fill="#0000c2">
<text x="147.3" y="21.6">JP1 Optional use pico as 3V3 source if dedicated</text>
<text x="147.3" y="22.9">psu is not needed</text>
<text x="147.3" y="26.7">PROGRAMN: Must NOT be used by user</text>
<text x="147.3" y="28">as its required to reset the fpga</text>
<text x="147.3" y="31.8">PROG0.CSN: Dedicated to select fpga,</text>
<text x="147.3" y="33">other spi pins available for io</text>
</g>
<g font-size=".7" fill="#006464">
<text x="85.1" y="24">R40</text>
<text x="85.1" y="21.5">R39</text>
<text x="85.1" y="29.1">R41</text>
<text x="85.1" y="34.2">R43</text>
<text x="85.1" y="31.6">R42</text>
<text x="85.1" y="41.8">R45</text>
<text x="85.1" y="36.7">R44</text>
<text x="130.8" y="36.7">R53</text>
<text x="130.8" y="41.8">R54</text>
<text x="85.1" y="46.9">R38</text>
<text x="85.1" y="44.3">R46</text>
<text x="130.7" y="44.3">R50</text>
<text x="85.3" y="49.4">R3</text>
<text x="130.8" y="49.4">R55</text>
<text x="85.1" y="54.5">R48</text>
<text x="85.1" y="59.6">R37</text>
<text x="85.1" y="57">R49</text>
<text x="130.8" y="54.5">R56</text>
<text x="130.8" y="57">R52</text>
<text x="131" y="59.6">R60</text>
<text x="85.1" y="62.1">R36</text>
<text x="130.8" y="62.1">R59</text>
<text x="78.7" y="69.7">R35</text>
<text x="78.7" y="67.2">R22</text>
<text x="130.8" y="67.2">R51</text>
<text x="130.8" y="69.7">R58</text>
</g>
<g font-size=".7" fill="#0000c2">
<text x="57" y="48.5" transform="rotate(-90 57 48.5)">optional pullup</text>
<text x="71.1" y="53.5">pico usable io</text>
<text x="71.1" y="58.5">pico usable io</text>
<text x="71.1" y="56">pico usable io</text>
<text x="71.1" y="61.1">dedicated pin</text>
<text x="67.3" y="68.7">dedicated pin</text>
</g>
</svg>
